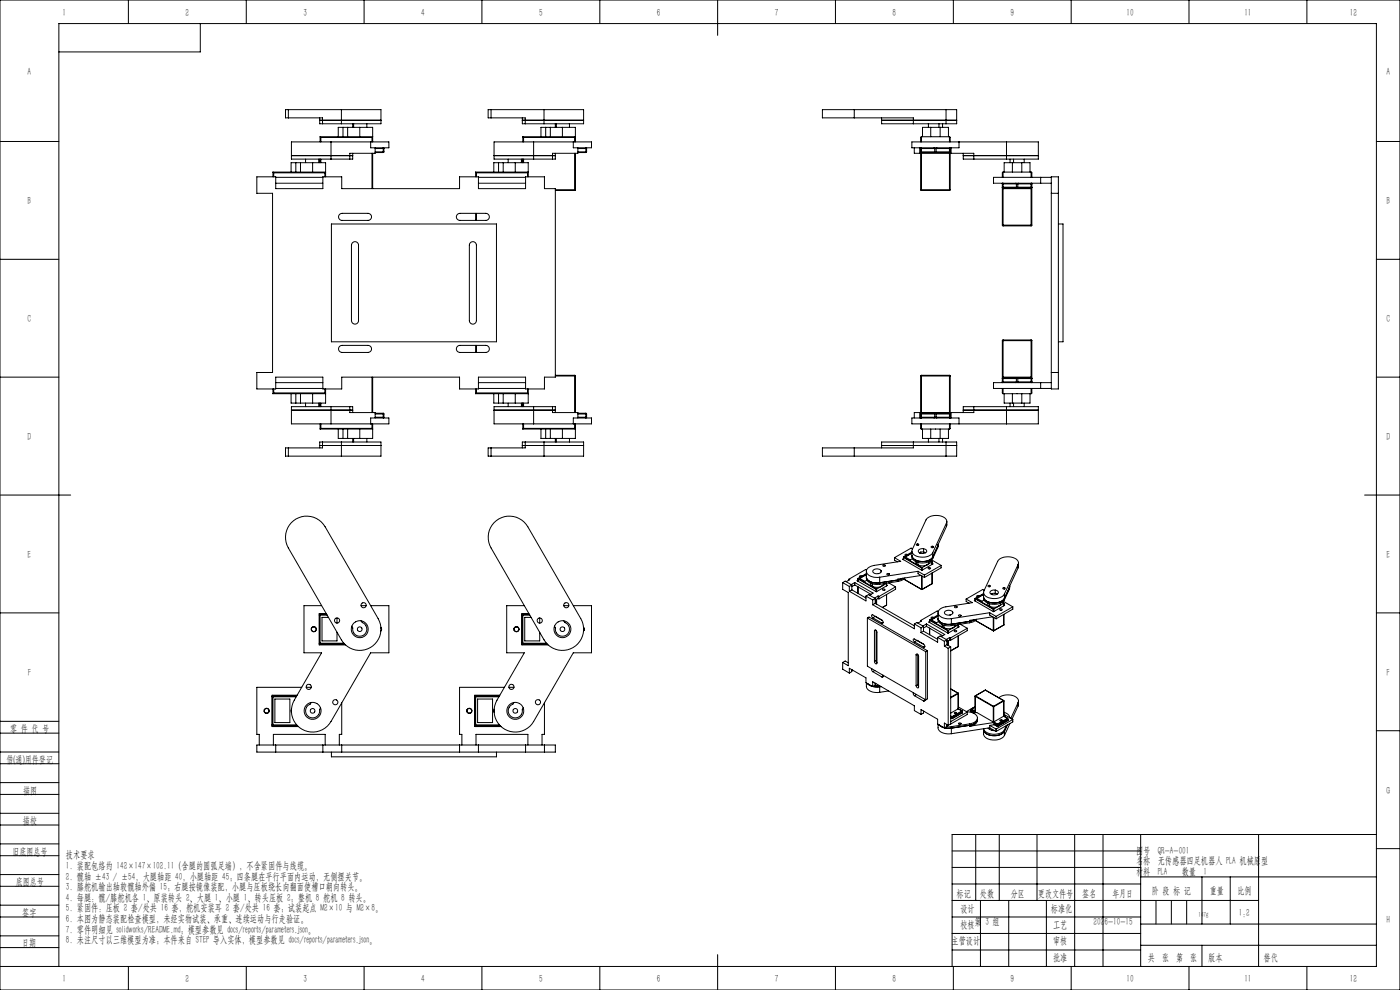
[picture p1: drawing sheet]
<svg xmlns="http://www.w3.org/2000/svg" width="594mm" height="420mm" viewBox="0 0 594 420" stroke-linecap="round" stroke-linejoin="round" font-family="sans-serif">
<g fill="none" stroke="#000" stroke-width=".42">
<path d="M0 0h594v420h-594zM54.5 0v10M85 10v12h-60M104.5 0v10M154.5 0v10M204.5 0v10M254.5 0v10M304.5 0v15M354.5 0v10M404.5 0v10M454.5 0v10M504.5 0v10"/>
<path d="M554.5 0v10M122.3 46.5h-1.2v3.5h1.2M122.3 50h14.5v2.5M122.3 46.5h22.6M122.3 46.5v3.5M135.6 51h26M135.6 50v2.5h1.2M135.8 58l.3 .3M135.8 58h22.3l-.3 .3M135.8 58v2.2M136.1 58.3h21.7M136.1 58.3v1.9"/>
<path d="M136.8 52.5h8.1M144.9 46.5h16.7v6h-16.7M144.9 46.5v6M145.5 54h-2v4M145.5 54h2M145.5 54v4M147.5 54h5.1M147.5 54v4M149.6 52.5v1.5M150 52.5v1.5M152.6 54h5.5v6.2M152.6 54v4"/>
<path d="M155.6 52.5v1.5M157.8 58.3v1.9M208.4 46.5h-1.3v3.5h1.3M208.4 50h14.4v2.5M208.4 46.5v3.5M208.4 46.5h22.4M221.6 51h26M221.6 50v2.5h1.2M221.8 58h22.3l-.3 .3M221.8 58l.3 .3M221.8 58v2.2M222.1 58.3h21.7"/>
<path d="M222.1 58.3v1.9M222.8 52.5h8M230.8 46.5h16.8v6h-16.8M230.8 46.5v6M231.5 54h-2v4M231.5 54v4M231.5 54h2M233.5 54h5.1M233.5 54v4M235.6 52.5v1.5M236 52.5v1.5M238.6 54h5.5v6.2"/>
<path d="M238.6 54v4M241.6 52.5v1.5M243.8 58.3v1.9M362.4 46.5h-13.5v3.5h13.5M362.4 50h25.1v2.5M362.4 46.5h39M362.4 46.5v3.5M374.1 50v2.5h13.4M374.1 51h31.8M387.5 52.5h13.9M390.9 58l-.3 .3v1.9M390.9 58h11.9"/>
<path d="M390.9 58v2.2M393.9 52.5v1.5M394.9 54h4M394.9 54h-3.5v4M394.9 54v4M398.4 52.5v1.5M398.9 54h3.5v4M398.9 54v4M399.9 52.5v1.5M401.4 46.5h4.5v6h-4.5M401.4 46.5v6M402.8 58l.4 .3v1.9"/>
<path d="M402.8 58v2.2M0 60h25M109 75h8v5h20v-5h8v5h50v-5h8v5h20v-5h8v5h4.6v80h-4.6v5h-8v-5h-20v5h-8v-5h-50v5h-8v-5h-20v5h-8v-7h6.6v-76h-6.6zM115.8 73l.3 .3M115.8 73h22.3l-.3 .3M115.8 73v2M116.1 73.3h21.7M116.1 73.3v1.7M117 77.7h20M117 75.2h20M123.6 66h26M125.5 69h-2v4"/>
<path d="M125.5 69h2M125.5 69v4M127.5 69h5.1M127.5 69v4M129.6 67.5v1.5M132.6 69h5.5v6M132.6 69v4M135.2 67.5v1.5M135.6 67.5v1.5M135.8 67.5v1.5M136.1 67.5v1.5M137.8 73.3v1.7"/>
<path d="M140.4 60.2h-16.8v7.3h16.8M140.4 67.5h8M140.4 60.2h24.6v2.5h-7.7v-2.5M140.4 60.2v7.3M149.6 65v2.5h-1.2M157.8 65v15M158.1 65v15M159.2 64.7h3.4M159.2 62.7v2.3h-10.8v2.5M159.2 63h3.4M159.2 64.4h3.4M162.6 63v-.3l.3 .3"/>
<path d="M162.6 64.4v.3M162.6 63h.3M162.6 64.4h.3M162.6 63v1.4M162.9 64.4l-.3 .3M162.9 63v1.4M201.8 73h22.3l-.3 .3M201.8 73l.3 .3M201.8 73v2M202.1 73.3h21.7M202.1 73.3v1.7M203 77.7h20"/>
<path d="M203 75.2h20M209.6 66h26M211.5 69h-2v4M211.5 69v4M211.5 69h2M213.5 69h5.1M213.5 69v4M215.6 67.5v1.5M218.6 69h5.5v6M218.6 69v4M221.2 67.5v1.5M221.6 67.5v1.5"/>
<path d="M221.8 67.5v1.5M222.1 67.5v1.5M223.8 73.3v1.7M226.4 60.2h-16.8v7.3h16.8M226.4 60.2v7.3M226.4 67.5h8M226.4 60.2h24.6v2.5h-7.8v-2.5M235.6 65v2.5h-1.2M243.8 65v15.5M244.1 65v15.5M245.2 64.7h3.4M245.2 62.7v2.3h-10.8v2.5"/>
<path d="M245.2 63h3.4M245.2 64.4h3.4M248.6 63v-.3l.3 .3M248.6 64.4v.3M248.6 63h.3M248.6 64.4h.3M248.6 63v1.4M248.9 64.4l-.3 .3M248.9 63v1.4M387.9 62.7v2.3h2.3v-2.3M390.6 64.4l.3 .3M390.6 64.4h.3"/>
<path d="M390.6 63l.3-.3v.3M390.6 63h.3M390.6 64.4l.3 .6M390.6 63l.1-.3-.1 17.8M390.9 64.4v.3M390.9 64.7v.3M390.9 64.7h5.7M390.9 65h11.9M390.9 63h5.7M390.9 64.4h5.7M390.9 63v1.4M390.9 65v15.5"/>
<path d="M396.3 62.7l.3 .3M396.6 64.4v.3M396.6 64.7h.6M396.6 63h.6M396.6 63v1.4M397.2 64.4v.3M397.2 64.7h5.6M397.2 63h5.6M397.2 64.4h5.6M397.2 63v1.4M397.5 62.7l-.3 .3M402.8 64.4v.3"/>
<path d="M402.8 63v-.3l.4 .3M402.8 63h.4M402.8 64.4h.4M402.8 64.7v.3M402.8 63v1.4M402.8 65v15.5M403.1 62.7l.1 .3M403.2 64.4l-.4 .3M403.2 64.4l-.4 .6M403.2 62.7v17.8M403.5 62.7v2.3h9.7v2.5M406.9 60.2v2.5h-20v-2.5h40.1"/>
<path d="M408.7 65v2.5h4.5M408.7 66h4.5zM413.2 66h27.3M413.2 67.5h13.8M425.3 79.4l.3 .3M425.3 79.4h.3M425.3 78l.2-.3 .1 .3M425.3 78h.3M425.3 79.4l.3 .6M425.3 77.7v17.8M425.3 77.7v.3M425.6 79.4v.3"/>
<path d="M425.6 79.7v.3M425.6 73l-.3 .3v1.9M425.6 73h11.9M425.6 73v2.2M425.6 78v1.4M425.6 79.4h5.6M425.6 78h5.6M425.6 79.7h5.6M427 60.2h13.5v7.3h-13.5M427 60.2v7.3M428.6 67.5v1.5M429.5 69h4"/>
<path d="M429.5 69h-3.5v4M429.5 69v4M430 67.5v1.5M430.9 77.7l.3 .3M431.2 79.4v.3M431.2 79.7h.6M431.2 78h.6M431.2 78v1.4M431.8 79.4v.3M431.8 79.4h5.7M431.8 78h5.7M431.8 79.7h5.7"/>
<path d="M431.8 78v1.4M432.2 77.7l-.4 .3M433.5 69h3.5v4M433.5 69v4M434.6 67.5v1.5M437.5 79.4v.3M437.5 78v-.3l.3 .3M437.5 78h.3M437.5 79.4h.3M437.5 79.7v.3M437.5 73l.3 .3v1.9M437.5 73v2.2"/>
<path d="M437.5 78v1.4M437.8 79.4l-.3 .3M437.8 79.4l-.3 .6M437.8 78l-.1-.3 .1 17.8M441.5 75.2v2.5M446.1 75h3v90h-3zM446.1 75.2h-24.6v2.5h24.6M584 60h10M140.6 95h70v50h-70zM144.2 90.9l.9-.4h11a1.5 1.5 0 0 1 1.5 1.5 1.5 1.5 0 0 1-1.5 1.5h-11a1.49 1.49 0 0 1-1.4-1 1.49 1.49 0 0 1 .5-1.6zM194.2 90.9l.9-.4h11a1.5 1.5 0 0 1 1.5 1.5 1.5 1.5 0 0 1-1.5 1.5h-11a1.49 1.49 0 0 1-1.4-1 1.49 1.49 0 0 1 .5-1.6zM201.8 90.5v3"/>
<path d="M202.1 90.5v3M235.6 80.8h8.2M235.6 80.5h8.2M243.8 80.5h.3M243.8 80.5v.3M244.1 80.5l-.3 .3M390.6 80.5h.3M390.6 80.5l.3 .3M390.9 80.5v.3M390.9 80.8h11.9M390.9 80.5h11.9M402.8 80.5h.4"/>
<path d="M402.8 80.5v.3M403.2 80.5l-.4 .3M425.3 95.5h.3M425.3 95.5l.3 .3M425.6 95.5v.3M425.6 80h11.9M425.6 80v15.5M425.6 95.5h11.9M425.6 95.8h11.9M437.5 95.5h.3M437.5 95.5v.3M437.5 80v15.5"/>
<path d="M437.8 95.5l-.3 .3M446.1 82h3M449.1 95h1.9v50h-1.9M0 110h25M149.5 103.1a1.49 1.49 0 0 1 1.6-.5 1.49 1.49 0 0 1 1 1.4v32a1.5 1.5 0 0 1-1.5 1.5 1.5 1.5 0 0 1-1.5-1.5v-32zM199.5 103.1a1.49 1.49 0 0 1 1.7-.5 1.49 1.49 0 0 1 .9 1.4v32a1.5 1.5 0 0 1-1.5 1.5 1.5 1.5 0 0 1-1.5-1.5v-32zM584 110h10M144.2 146.9l.9-.4h11a1.5 1.5 0 0 1 1.5 1.5 1.5 1.5 0 0 1-1.5 1.5h-11a1.49 1.49 0 0 1-1.4-1 1.49 1.49 0 0 1 .5-1.6zM194.2 146.9l.9-.4h11a1.5 1.5 0 0 1 1.5 1.5 1.5 1.5 0 0 1-1.5 1.5h-11a1.49 1.49 0 0 1-1.4-1 1.49 1.49 0 0 1 .5-1.6zM201.8 146.5v3M202.1 146.5v3M235.6 159.2h8.2"/>
<path d="M235.6 159.5h8.2M243.8 159.5h.3M243.8 159.2l.3 .3M243.8 159.2v.3M243.8 159.5v15.5M244.1 159.5v15.5M390.6 159.5h.3M390.6 159.5l.1 17.8-.1-.3M390.9 159.2l-.3 .3M390.9 159.2v.3M390.9 159.2h11.9M390.9 159.5h11.9"/>
<path d="M390.9 159.5v15.5M402.8 159.5h.4M402.8 159.2v.3M402.8 159.2l.4 .3M402.8 159.5v15.5M403.2 159.5v17.8M425.3 144.5h.3M425.3 144.5v17.8M425.6 144.2l-.3 .3M425.6 144.2v.3M425.6 144.5v15.5M425.6 144.5h11.9"/>
<path d="M425.6 144.2h11.9M437.5 144.5h.3M437.5 144.2v.3M437.5 144.2l.3 .3M437.5 144.5v15.5M437.8 144.5l-.1 17.8 .1-.3M446.1 158h3M0 160h25M115.8 165v2M116.1 166.7l-.3 .3M116.1 166.7h21.7M116.1 165v1.7"/>
<path d="M117 162.3h20M117 164.8h20M123.5 167v4h2M123.6 174h26M125.5 171h2M125.5 167v4M127.5 171h5.1M127.5 167v4M129.6 171v1.5M132.6 167v4M135.2 171v1.5M135.6 171v1.5"/>
<path d="M135.8 171v1.5M135.8 179.8v2.2M136.1 171v1.5M136.1 179.8v1.9M137.8 166.7l.3 .3h-22.3M137.8 165v1.7M138.1 165v6h-5.5M140.4 172.5h-16.8v7.3h16.8M140.4 172.5h8M140.4 179.8h24.6v-2.5h-7.7v2.5M140.4 172.5v7.3M148.4 172.5h1.2v2.5"/>
<path d="M148.4 172.5v2.5h10.8v2.3M157.8 160v15M157.8 179.8v1.9M158.1 179.8v6.2h-5.5M158.1 160v15M159.2 175.3h3.4M159.2 177h3.4M159.2 175.6h3.4M162.6 177v.3l.3-.3M162.6 175.3v.3M162.6 175.3l.3 .3M162.6 175.6h.3"/>
<path d="M162.6 177h.3M162.6 175.6v1.4M162.9 175.6v1.4M201.8 165v2M202.1 166.7l-.3 .3M202.1 166.7h21.7M202.1 165v1.7M203 162.3h20M203 164.8h20M209.5 167v4h2M209.6 174h26M211.5 167v4"/>
<path d="M211.5 171h2M213.5 171h5.1M213.5 167v4M215.6 171v1.5M218.6 167v4M221.2 171v1.5M221.6 171v1.5M221.8 171v1.5M221.8 179.8v2.2M222.1 171v1.5M222.1 179.8v1.9M223.8 166.7l.3 .3h-22.3"/>
<path d="M223.8 165v1.7M224.1 165v6h-5.5M226.4 172.5h-16.8v7.3h16.8M226.4 172.5v7.3M226.4 179.8h24.6v-2.5h-7.8v2.5M226.4 172.5h8M234.4 172.5h1.2v2.5M234.4 172.5v2.5h10.8v2.3M243.8 179.8v1.9M244.1 179.8v6.2h-5.5M245.2 175.3h3.4M245.2 177h3.4"/>
<path d="M245.2 175.6h3.4M248.6 177v.3l.3-.3M248.6 175.3v.3M248.6 175.6h.3M248.6 177h.3M248.6 175.3l.3 .3M248.6 175.6v1.4M248.9 175.6v1.4M387.9 177.3v-2.3h2.3v2.3M390.6 177l.3 .3v-.3M390.6 175.6h.3M390.6 177h.3"/>
<path d="M390.6 179.8v1.9l.3 .3M390.9 175.3v.3M390.9 175.3l-.3 .3M390.9 175v.3M390.9 175l-.3 .6M390.9 175.3h5.7M390.9 175h11.9M390.9 177h5.7M390.9 175.6h5.7M390.9 175.6v1.4M390.9 179.8v2.2M396.6 177l-.3 .3"/>
<path d="M396.6 175.3v.3M396.6 175.3h.6M396.6 177h.6M396.6 175.6v1.4M397.2 177l.3 .3M397.2 175.3v.3M397.2 175.3h5.6M397.2 177h5.6M397.2 175.6h5.6M397.2 175.6v1.4M402.8 177v.3l.4-.3M402.8 175.3v.3"/>
<path d="M402.8 175.6h.4M402.8 177h.4M402.8 175.3l.4 .3M402.8 175v.3M402.8 175l.4 .6M402.8 175.6v1.4M402.8 179.8v2.2M403.2 179.8v1.9l-.4 .3M403.2 177l-.1 .3M406.9 179.8v-2.5h-20v2.5h40.1M408.7 174h4.5zM413.2 174h27.3"/>
<path d="M413.2 172.5h-4.5v2.5M413.2 172.5h13.8M413.2 172.5v2.5h-9.7v2.3M425.3 162h.3M425.3 160.6h.3M425.3 162l.3 .3v-.3M425.3 164.8v1.9l.3 .3M425.3 162v.3M425.6 160.3v.3M425.6 160.3l-.3 .3M425.6 160v.3M425.6 160l-.3 .6"/>
<path d="M425.6 167h11.9M425.6 160h11.9M425.6 160.6v1.4M425.6 164.8v2.2M425.6 160.6h5.6M425.6 160.3h5.6M425.6 162h5.6M426 167v4h3.5M427 172.5h13.5v7.3h-13.5M427 172.5v7.3M428.6 171v1.5M429.5 171h4"/>
<path d="M429.5 167v4M430 171v1.5M431.2 160.3v.3M431.2 162l-.3 .3M431.2 160.3h.6M431.2 162h.6M431.2 160.6v1.4M431.8 162l.4 .3M431.8 160.3v.3M431.8 160.6v1.4M431.8 160.6h5.7M431.8 160.3h5.7"/>
<path d="M431.8 162h5.7M433.5 167v4M434.6 171v1.5M437 167v4h-3.5M437.5 162v.3l.3-.3M437.5 160.3v.3M437.5 160.3l.3 .3M437.5 160.6h.3M437.5 162h.3M437.5 160v.3M437.5 160l.3 .6M437.5 160.6v1.4"/>
<path d="M437.5 164.8v2.2M437.8 164.8v1.9l-.3 .3M441.5 162.3v2.5M446.1 162.3h-24.6v2.5h24.6M584 160h10M122.3 190h-1.2v3.5h1.2M122.3 193.5h22.6M122.3 190v3.5M135.6 189h26M136.1 181.7l-.3 .3M136.1 181.7h21.7M136.8 187.5h-1.2v2.5"/>
<path d="M136.8 187.5h8.1M136.8 187.5v2.5h-14.5M143.5 182v4h2M144.9 187.5h16.7v6h-16.7M144.9 187.5v6M145.5 186h2M145.5 182v4M147.5 186h5.1M147.5 182v4M149.6 186v1.5M150 186v1.5M152.6 182v4"/>
<path d="M155.6 186v1.5M157.8 181.7l.3 .3h-22.3M208.4 190h-1.3v3.5h1.3M208.4 190v3.5M208.4 193.5h22.4M221.6 189h26M222.1 181.7l-.3 .3M222.1 181.7h21.7M222.8 187.5h-1.2v2.5M222.8 187.5v2.5h-14.4M222.8 187.5h8M229.5 182v4h2"/>
<path d="M230.8 187.5h16.8v6h-16.8M230.8 187.5v6M231.5 182v4M231.5 186h2M233.5 186h5.1M233.5 182v4M235.6 186v1.5M236 186v1.5M238.6 182v4M241.6 186v1.5M243.8 181.7l.3 .3h-22.3M362.4 190h-13.5v3.5h13.5"/>
<path d="M362.4 193.5h39M362.4 190v3.5M374.1 189h31.8M387.5 187.5h-13.4v2.5M387.5 187.5h13.9M387.5 187.5v2.5h-25.1M390.9 182h11.9M391.4 182v4h3.5M393.9 186v1.5M394.9 186h4M394.9 182v4M398.4 186v1.5"/>
<path d="M398.9 182v4M399.9 186v1.5M401.4 187.5h4.5v6h-4.5M401.4 187.5v6M402.4 182v4h-3.5M0 210h30M579 210h15M123.6 221.7a9 9 0 0 1 14.3 1.8l22.5 38.9a9 9 0 0 1-3.3 12.3 9 9 0 0 1-12.2-3.3l-22.6-38.9a9 9 0 0 1 1.3-10.8zM209.6 221.7a9 9 0 0 1 14.3 1.8l22.5 38.9a9 9 0 0 1-3.3 12.3 9 9 0 0 1-12.3-3.3l-22.4-38.9a9 9 0 0 1 1.2-10.8zM375.6 239.9v.1M379.5 236.6l2.7 1.5-11.3 1.8a2.73 2.73 0 0 0-3 3.4 5.8 5.8 0 0 0 5.3 1.6M379.5 236.6v1l1.3 .8"/>
<path d="M383.3 236.4l.1 1.1M383.3 237l-.3 .2 8.1 4.8 4.8-2.8-.4-.2M383.4 236.3l7.6 4.7M383.4 236.3l7.8 4.5M385 235.3a.5 .5 0 0 0-.6-.2 .5 .5 0 0 0-.3 .5l.3 .1M386.9 233.8v2.4a4.4 4.4 0 0 0 5.4 2.6l2.2-.7 1.2-1.2M386.9 234.5l-2.9 1.7 2.2 1.3 .9-.5M386.9 234.2l-3.5 2.1M386.9 234.7l-2.8 1.6M387.2 232.9l-.6-.4-7.1 4.1M388.7 238.3l.1 .7 .7 .6M388.9 230.9a.49 .49 0 0 1 .6-.2 .49 .49 0 0 1 .2 .6 .49 .49 0 0 1-.6 .2 .49 .49 0 0 1-.2-.6z"/>
<path d="M389.4 230.8v.6M389.5 239.6a4.3 4.3 0 0 0 3.8 0M389.5 238.6v1M389.7 233.4a2.11 2.11 0 0 1 3.5 .5 2.09 2.09 0 0 1-3.6-.2zM390.7 234.2l-.4 .4 .3-.3M391.9 234.2h-.9l-.8 .4M391.9 234.2l.8 .3M391.9 232.8v1.4M393.3 239.6l-2.1 1.2M394.2 238.3l-.3 .8-.6 .5M394.7 238l.8 .4M394.8 238l.7 .4"/>
<path d="M395.1 231.9a.49 .49 0 0 1 .7-.2 .49 .49 0 0 1 .2 .6 .49 .49 0 0 1-.6 .1 .49 .49 0 0 1-.3-.5zM395.3 237.5l4 2.4M395.5 238.4h.1M395.5 238.4l-2.2 1.2M395.5 238.4v1M395.7 231.8v.6M395.7 234.5v2.4M397.8 232.5l.2-1.3-2.3 5.1a5.9 5.9 0 0 1-8.6 .1l-.2-.8M397.8 232.5l-2.1 4.4M399.3 239.9l-7.1 4.1M399.3 239.9v1l-7.1 4.1M401.6 221.9a2.63 2.63 0 0 0-2.8-3.1 5.7 5.7 0 0 0-5.9 1.8l-5.8 12.5a2.63 2.63 0 0 0 2.8 3.1 5.7 5.7 0 0 0 5.8-1.7"/>
<path d="M401.6 223.4l-3.8 8v1.1M401.6 221.9l-5.9 12.6M401.6 221.9v1.5M401.7 221.2l-.1 2.2M432 239.5a2.63 2.63 0 0 0-2.8-3.1 5.5 5.5 0 0 0-5.9 1.7l-5.8 12.6a2.59 2.59 0 0 0 2.8 3.1 5.5 5.5 0 0 0 5.9-1.8M432 239.5l-5.8 12.5M432 239.5v1.4M432.1 238.8l-.1 2.1M136.5 256.9h-7.5v20h7.5l-11.7 20.2a9 9 0 0 0 3.3 12.3 9 9 0 0 0 12.3-3.3l16.9-29.2h7.7v-20h-7.7M153.2 256.9h2.2M222.5 256.9h-7.5v20h7.5l-11.6 20.2a9 9 0 0 0 3.2 12.3 9 9 0 0 0 12.3-3.3l16.8-29.2h7.8v-20h-7.8M239.2 256.9h2.1"/>
<path d="M357.5 247.2v2.8l2.4 1.4v31l-2.4-1.4M357.5 247.2l2.9 1.6M357.5 247.2l1.1-.7 2.8 1.7M360.2 245.7l.3 .2-1.5 .9M360.2 245.7v.4M360.4 248.8v2M360.4 250.8l7 4.1v-2M361.4 250.2l6 3.5M361.4 250.2l-1 .6M361.4 248.2l-1 .6M361.4 248.2v2M362.7 248.2l6.9 3.9"/>
<path d="M362.7 247.1l7.8 4.5-1.6 .9M362.7 247.1l-1.6 .9M362.7 247.1v1.1M362.7 248.2l-1.3 .7M364 245.5v1.1M364 248.9v2.8M364 246.2l-.4 .2 8.2 4.7 4.7-2.8-.3-.1M364 245.4l7.7 4.7M364 245.4l7.9 4.5M365.7 244.4h-1l.3 .4M367.4 252.9l2.9 1.6M367.4 252.9l1.1-.6 2.8 1.6"/>
<path d="M367.6 244.7a4.5 4.5 0 0 0 5.6 2.5l8.5-1.3 1.4-.6M367.6 242.4v3a4.5 4.5 0 0 0 5.6 2.5M367.6 243.7l-2.9 1.6 2.2 1.3 .9-.4M367.6 243.3l-3.6 2.1M367.6 243.8l-2.8 1.6M367.7 241.9l-.5-.3-7 4.1M369.3 247.4l.2 .7 .6 .6M370.1 248.7a4.3 4.3 0 0 0 3.9 0M370.1 247.7v1M370.3 256.6l17.6 10.2v-2.1M370.3 254.5v2.1M370.6 241.8a2.18 2.18 0 0 1 3.3 .6 2.09 2.09 0 0 1-3.6-.1z"/>
<path d="M371.3 256l-1 .6M371.3 256l16.6 9.5M371.3 253.9l-1 .6M371.3 253.9v2.1M371.7 250.1v.9M371.7 254.4v1.8M371.9 249.9l-.2 .2M371.9 249.9v1.1M371.9 254.3v2M372.6 252.9l.3 .2M372.6 252.9l-1.5 .8M372.6 252.9v1"/>
<path d="M372.6 253.9l-1.3 .7M372.6 253.9l.3 .2M372.7 243.3h.1M372.7 243.3v.1M372.9 253.1v1M373.2 244.9v3M373.8 242.1v.6M374 248.7l-2.1 1.2M374.5 250.1a.47 .47 0 0 1 .6-.3 .47 .47 0 0 1 .3 .6h-.8zM374.8 247.6l-.8 1.1M376 247.5h.1M376.1 247.4l.1 .1"/>
<path d="M376.1 256.8l-1.7 .9M376.1 256.7v.1M376.1 247.5l-2.1 1.2M376.1 256.7l-1.7 1M376.2 247.5h-.1M376.2 247.5l-.1 1.1M376.2 252.2l-.1 4.5M376.3 243.4a.46 .46 0 0 1 .6-.2 .46 .46 0 0 1 .2 .7l-.8-.1zM377 247.3l3 1.7M377.3 243.5v.2M380 249l-7.1 4.1M380 249v1l-7.1 4.1"/>
<path d="M381 246.7l-7.8 1.2M383.5 245.7l7.6 4.4M383.9 245.2l-1.4 1.1-1.5 .4M389.5 242.4l2.7 1.6M389.5 242.4l-16.3 2.5M389.5 242.4v1l2.7 1.6M390.8 244.1l-9.8 1.6v1M391 250h.2M391 250l.1 .1M391 241v.9M391 244.3v5.7M391.1 250.1h.1"/>
<path d="M391.2 240.8l-.2 .2M391.2 250v.1M391.2 240.8v1.1M391.2 244.4v5.6M392.2 244v1M393.9 240.8l.9 .2a.47 .47 0 0 1-.5 .4 .47 .47 0 0 1-.4-.6zM395.4 247.7l-4.2 2.4M395.5 247.6l-.1 .1M395.5 247.6l-4.3 2.4M395.5 243.1v4.5M395.5 247.5l-.1 .2M395.5 247.5v.1"/>
<path d="M395.5 243.1v4.4M398 259.9v3a4.5 4.5 0 0 0 5.6 2.5M398.1 259.4l-.4-.2-7.1 4.1M401 259.3a2.25 2.25 0 0 1 3.3 .6 2.07 2.07 0 0 1-3.6 0zM404.2 259.7v.5M406 257.4v.2M409.9 254.2l2.7 1.5-11.3 1.7a2.72 2.72 0 0 0-3 3.4 5.7 5.7 0 0 0 5.3 1.6M409.9 254.2v1l1.3 .7M413.7 253.9v1.1M413.7 254.6l-.3 .2 8.1 4.7 4.8-2.7-.4-.2M413.8 253.8l7.6 4.7M413.8 253.8l7.8 4.6"/>
<path d="M415.4 252.9a.49 .49 0 0 0-.6-.3 .49 .49 0 0 0-.3 .6l.3 .1M417.3 251.3v2.5a4.4 4.4 0 0 0 5.4 2.5l2.2-.6 1.3-1.2M417.3 252.1l-2.9 1.7 2.2 1.3 .9-.5M417.3 251.8l-3.5 2M417.3 252.2l-2.8 1.6M417.6 250.4l-.6-.3-7.1 4.1M419.1 255.9l.1 .7 .7 .6M419.2 248.5a.53 .53 0 0 1 .6-.2 .53 .53 0 0 1 .4 .5l-.8 .1zM419.8 248.3v.6M419.9 257.2a4.3 4.3 0 0 0 3.9 0M419.9 256.1v1.1M419.9 259.9l2.7 1.6"/>
<path d="M419.9 259.9l-16.3 2.5M419.9 259.9v1l2.7 1.6M420.4 250.7a2.09 2.09 0 0 1 3.2 .8 2.05 2.05 0 0 1-3.6-.3zM421 251.8l-.2 .3M421.1 251.8l-.4 .4M421.4 258.5v1M421.6 258.4l-.2 .1M421.6 258.4v1.1M422.3 251.7l-1.1 .1-.6 .3M422.3 251.7l.9 .3M422.3 250.3v1.4M423.8 257.2l-2.2 1.2"/>
<path d="M424.2 258.5a.48 .48 0 0 1 .6-.2 .48 .48 0 0 1 .3 .6h-.8zM424.6 255.9l-.2 .8-.6 .5M425.1 255.5l.8 .5M425.2 255.5l.7 .4M425.6 249.4a.47 .47 0 0 1 .6-.2 .47 .47 0 0 1 .2 .6 .47 .47 0 0 1-.6 .2 .47 .47 0 0 1-.2-.6zM425.7 255.1l4 2.3M425.9 256l-2.1 1.2M425.9 255.9v.1M425.9 255.9v1.1M426.1 249.3v.6M426.2 252v2.5M428.2 250l-2 4.5"/>
<path d="M428.4 248.7l-2.2 5.2a5.9 5.9 0 0 1-8.7 0l-.2-.7M428.4 248.7l-.2 1.3M429.7 257.4l-7.1 4.1M429.7 257.4v1l-7.1 4.1M432 240.9l-3.8 8.1v1M0 260h25M132.1 266.6h.1M132.1 267.2h.1M132.1 266.5l.1 .1M132.2 267.2l-.1 .1M132.2 267.2l.9 .7M133.1 265.9l-.9 .7"/>
<path d="M133.1 265.9a.99 .99 0 0 1 1 1 .99 .99 0 0 1-1 1M133.1 265.8v.1M133.1 267.9v.1M135.4 260.7h3.2M135.4 273.2h10.8M135.4 261h.1M135.4 272.9h.1M135.5 261l.6-.3-.3 .3M135.5 272.9l.6 .3-.3-.3M135.5 272.9h.3M135.5 261h.3M135.5 261v11.9"/>
<path d="M135.8 261v11.9M135.8 261h3M135.8 272.9h10.1M138.4 260.3h-3v13.3h11.2M139.3 261.9h-2.7v10h6.4v-3.7M143 262.2v2.2M153.2 263.4l.5 .7a3 3 0 0 1 1.8 3.7 3 3 0 0 1-3.5 2.1 3 3 0 0 1-2.3-3.5l-.4-.8M161.6 266.3l.3 .3M161.6 266.2l.3 .8-.3 .7M161.9 267.2l-.3 .4M218.1 266.6h.1M218.1 267.2h.1"/>
<path d="M218.1 266.5l.1 .1M218.2 267.2l-.1 .1M218.2 267.2l.9 .7M219.1 265.9l-.9 .7M219.1 265.9a.99 .99 0 0 1 1 1 .99 .99 0 0 1-1 1M219.1 265.8v.1M219.1 267.9v.1M221.4 260.7h3.2M221.4 273.2h10.8M221.4 261h.1M221.4 272.9h.1M221.5 261l.6-.3-.3 .3"/>
<path d="M221.5 272.9l.6 .3-.3-.3M221.5 272.9h.3M221.5 261h.3M221.5 261v11.9M221.8 261v11.9M221.8 261h3M221.8 272.9h10.1M224.4 260.3h-3v13.3h11.2M225.4 261.9h-2.8v10h6.4v-3.7M229 262.2v2.2M239.2 263.4l.5 .7a3 3 0 0 1 1.8 3.7 3 3 0 0 1-3.6 2.1 3 3 0 0 1-2.2-3.5l-.4-.8M247.6 266.3l.3 .3"/>
<path d="M247.6 266.2l.3 .8-.3 .7M247.9 267.2l-.3 .4M368 262.2l24.8 14.3M368 262.2v20.4l24.8 14.3M368 262.2l.7-.4 24.8 14.3M370.3 262.1l-.5-.7 .3-.6 4.1 2.3M370.3 262.1l3.9 2.3M371 267.6l.5-.3 .6 .9-.2 13.4-.5-.2-.4-.7M371 267.6v13.1M371.4 261.5h.1M371.4 261.5l-1.1 .6M371.4 261.5l2.8 1.6"/>
<path d="M371.5 267.3l-.5 .3M371.7 267.4v12.9M374.2 263.1l.5 .9-.1 .4h-.4M374.7 264l-.5 .4M387.9 264.7l2.9 1.7M387.9 264.7l1.1-.6 2.8 1.6M388 272.3l-.5-.6 .1-.6 4.3 2.2 .5 .9-.5 .3M388 272.3l3.9 2.2M388.7 277.8l.5-.3 .5 .9-.1 13.4-.6-.2-.3-.7M388.7 277.8v13.1M389 271.7h.1M389 271.7l-1 .6"/>
<path d="M389.2 277.5l-.5 .3M389.4 277.7v12.8M390.6 263.3l.3 .2-1.5 .9M390.6 263.3v.4M390.8 268.4l7 4.1v-2.1M390.8 266.4v2M391.8 265.7v2.1M391.8 267.8l-1 .6M391.8 267.8l6 3.4M391.8 265.7l-1 .7M392.4 274.2l-.5 .3M392.8 276.5v20.4"/>
<path d="M393.1 264.7l7.8 4.5-1.6 .9M393.1 264.7l-1.6 .9M393.1 264.7v1M393.1 265.7l6.9 4M393.1 265.7l-1.3 .7M393.5 276.1l-.7 .4M393.5 276.1v20.4l-.7 .4M394.4 263v1.1M394.4 266.5v2.8M394.4 263.7l-.3 .2 8.1 4.7 4.7-2.7-.3-.2M394.4 262.9v.3M394.4 263.2l7.7 4.4"/>
<path d="M394.4 262.9l7.9 4.6M394.4 263.2v.9M396.1 262a.48 .48 0 0 0-.6-.3 .48 .48 0 0 0-.3 .6l.2 .1M397.8 270.4l2.9 1.7M397.8 270.4l1.1-.6 2.8 1.6M398 262.3a4.5 4.5 0 0 0 5.6 2.5l7.8-1.2M398 261.2l-2.9 1.7 2.2 1.3 .9-.5M398 260.9l-3.6 2M398 261.4l-2.8 1.6M399.7 265l.2 .7 .6 .6M400.5 266.3a4.3 4.3 0 0 0 3.9 0M400.5 265.3v1"/>
<path d="M400.7 272.1v2M400.7 274.1l1.6 .9M401.7 271.4v2.1M401.7 271.4l-1 .7M401.7 273.5l-1 .6M401.7 273.5l1.7 .9M402.1 267.6v1M402.1 271.9v1.8M402.3 275v32.7M402.3 267.5l-.2 .1M402.3 267.5v1.1M402.3 271.8v2"/>
<path d="M403 270.4l.3 .2M403 270.4l-1.5 .9M403 270.4v1M403 271.4l-1.3 .8M403 271.4l.3 .2M403.2 260.9h-.1M403.3 270.6v1M403.4 274.4l-1.1 .6M403.4 274.4v32.7l-1.1 .6M403.6 262.4v3M404.4 266.3l-2.1 1.2M404.9 267.6a.48 .48 0 0 1 .6-.2 .48 .48 0 0 1 .3 .6h-.6z"/>
<path d="M405.2 265.2l-.8 1.1M406.4 265l.1 .1M406.5 265h.1M406.5 274.3h.1M406.5 274.3l-3.1 1.8 3.1-1.8M406.5 265.1l-2.1 1.2M406.6 265.1h.1M406.6 265v1.1M406.6 269.8l-.1 4.5M407.5 264.8l2.9 1.7M407.7 261.1v.1M410.4 266.5l-7.1 4.1"/>
<path d="M410.4 266.5v1.1l-7.1 4M411.4 263.6l2.1-.7zM411.4 264.2l-7.8 1.2M413.8 263.3l7.7 4.3M414.3 262.7l-1.4 1.1-1.5 .4M421.2 261.7l-9.8 1.5v1M421.4 267.6h.2M421.4 267.6h.1M421.4 261.8v5.8M421.5 267.6h.1M421.6 267.6h.1M421.6 262v5.6"/>
<path d="M422.6 261.5v1M425.8 265.2h.1M425.9 265.1l-4.3 2.5M425.9 260.6v4.5M584 260h10M115.4 295.3h10.4M115.4 295.6h.1M115.5 295.6l.6-.3-.3 .3M115.5 295.6h.3M115.5 295.6v11.9M115.8 295.6v11.9M115.8 295.6h9.9"/>
<path d="M116.6 296.6h6.4v9.9h-6.4zM126.1 294.9h-10.7v13.3h11.2M128 291.6h-19v20h1v4.5M129.9 291.6h2.2M132.1 298l-.5 .7a3 3 0 0 0-1.8 3.7 3 3 0 0 0 3.5 2.1 3 3 0 0 0 2.3-3.4l.4-.8M145 298.2v13.4h-1v4.5M201.4 295.3h10.4M201.4 295.6h.1M201.5 295.6l.6-.3-.3 .3M201.5 295.6h.3M201.5 295.6v11.9M201.8 295.6v11.9"/>
<path d="M201.8 295.6h9.9M202 295.3v.1M202.6 296.6h6.4v9.9h-6.4zM212.1 294.9h-10.7v13.3h11.2M214 291.6h-19v20h1v4.5M215.9 291.6h2.2M218.1 298l-.5 .7a3 3 0 0 0-1.9 3.7 3 3 0 0 0 3.6 2.1 3 3 0 0 0 2.3-3.4l.4-.8M231 298.2v13.4h-1v4.5M357.5 281v2.9l2.9 1.7M357.5 281l1.1-.6 1.3 .8M360.4 285.6v-2.1l7 4.1v2l2.9 1.7M361.4 284.1v.8l-1 .7"/>
<path d="M361.7 284.3l-.3 .1M367.6 289.7a3.4 3.4 0 0 0 4 4.1l1.6-.1M368 290l2.1 1.2M369.9 283.7l-.1 .6 .5 .7M370.3 291.3v-2.1l17.6 10.2v2.1l2.9 1.6M370.3 291.2l3.5 .1M370.3 285l3.9 2.2M371.1 290.8h1.9M371.2 284.5l-.9 .5M371.3 289.8v.8l-1 .7M371.6 290l-.3 .1M371.7 280.3l.4 .7"/>
<path d="M371.7 280.3l-.7 .4M373.2 291v2.7M374.6 286.4l.1 .7-.5 .1M374.7 286.9l-.5 .3M377 293.1l-3.8 .6M387.6 293.9l-.1 .6 .5 .7M388 295.2l3.9 2.2M388.9 294.7l-.9 .5M389.4 290.5l.3 .7M389.4 290.5l-.7 .4M392.3 296.6l.1 .7-.5 .1M392.4 297.1l-.5 .3"/>
<path d="M403.4 292.3l3.1 1.8M406.4 294.1l.1 .2M406.4 294.1l-3 1.7M406.5 294.1h.1M406.5 294.1l.1 .1M406.5 294.3h.1M406.5 294.3l-3.1 1.8M406.6 294.2l-.1 6.5M406.6 299.9l3.8 2.2M413.7 295.3l.1 .1M413.7 295.3l.1 6.7M413.7 299.8l-3.7 2.1"/>
<path d="M413.8 295.4l7.6 4.4M413.8 295.2l-.1 .1M413.8 295.2h.1M413.9 295.2l-.1 .2M413.9 295.2l7.6 4.4M418.1 292.8h.1M418 292.8h.1M418 292.8l-4.2 2.4M418.1 292.8l7.7 4.4M418.1 292.8l-4.2 2.4M421.4 299.8h.2M421.4 299.8v6.5"/>
<path d="M421.5 299.6l.1 .2M421.5 299.6l-.1 .2M421.6 299.8v6.5M423.8 296a6.2 6.2 0 0 1 8.1 .6l.1 1.5M425.8 297.2l.1 .2M425.8 297.2h.1M425.8 297.2l-4.3 2.4M425.8 297.2l.1 .1M425.9 297.4l-4.3 2.4M425.9 297.3v.1M425.9 297.3v6.5M432 298.1v1.4"/>
<path d="M432 298.1l-3.1 6.6M432 299.5l-2.6 5.6M432.1 297.4l-.1 2.1M0 319h25M0 311h25M0 306h25M109 316.1h126.6v3h-126.6zM112.1 301.3h.1M112.1 301.9h.1M112.1 301.2l.1 .1M112.2 301.9l-.1 .1M112.2 301.9l.9 .7"/>
<path d="M113.1 300.6l-.9 .7M113.1 300.6a.99 .99 0 0 1 1 1 .99 .99 0 0 1-1 1M113.1 300.5v.1M113.1 302.6v.1M115.4 307.8h10.8M115.4 307.5h.1M115.5 307.5l.6 .3-.3-.3M115.5 307.5h.3M115.8 307.5h10.1M116 316.1v-4.5h22v4.5M117 316.1v3M123.6 300.8v1.5"/>
<path d="M137 316.1v3M140.6 319.1v2h70v-2M145 316.1v3M195 316.1v3M198.1 301.3h.1M198.1 301.9h.1M198.1 301.2l.1 .1M198.2 301.9l-.1 .1M198.2 301.9l.9 .7M199.1 300.6l-.9 .7M199.1 300.6a.99 .99 0 0 1 1 1 .99 .99 0 0 1-1 1M199.1 300.5v.1"/>
<path d="M199.1 302.6v.1M201.4 307.8h10.8M201.4 307.5h.1M201.5 307.5h.3M201.5 307.5l.6 .3M201.8 307.5l.3 .3M201.8 307.5h10.1M201.9 307.7l.2 .1M202 316.1v-4.5h22v4.5M203 316.1v3M209.7 300.8v1.5M223 316.1v3"/>
<path d="M231 316.1v3M390.8 303.1v-2.1l7 4.1v2.1l2.9 1.6M391.8 301.7v.8l-1 .6M392.1 301.8l-.3 .2M398 307.3a3.2 3.2 0 0 0 3.2 3.9l2.4 .1M398.4 307.5l2.1 1.2M401.7 307.4v.8l-1 .6M402 307.5l-.3 .2M402.3 307.7l-1.6-.9v2M403.3 307.1v.1M403.4 304.6l.4 .3M403.4 304l.4 .2"/>
<path d="M403.4 304.6l.4 .2M403.4 303.7l.5 .3M403.6 308.3h-2.1M403.6 308.3v3M403.8 304.2h.2M403.8 304.8h.2M403.8 304.8h.1M403.8 304.2v.6M403.8 304.9h.2M403.9 304l.1 .2M403.9 304l-.1 .2M404 304.8v.1"/>
<path d="M404 304.2v.6M405.7 302.3l.1 .3M405.7 302.3l-.8 .2 1 .4M405.7 302.3v.5M405.8 302.6l.3 .2M405.8 302.6v.2M405.9 302.9l.1 .2M405.9 302.9l-2 1.1M406 303.7l-2 1.2M406 303.1l-2 1.1M406 303.1v.6M406 303.7l-2 1.1"/>
<path d="M406 303.5l.1 .1M406.1 302.8l.1 .1M406.2 302.9l-.1 .7M406.5 300.7l-3.1 1.8M406.6 300.7h-.1M406.6 300.7l1.6 .9M407 307.3h.4M407.7 306.9v.2M408.1 301.6l.1 .2M408.1 301.6h.1M408.1 301.6l-2 1.2M408.2 301.6l.1 .1"/>
<path d="M408.2 302.4h.1M408.2 302.4l-2 1.2M408.2 301.8l-2 1.1M408.3 301.7l-.1 .1M408.3 301.7l-.1 .7M410.2 302a4.1 4.1 0 0 1 4.5 2.6l-.7 1.4-2.6 1.1M410.4 302.1v1l-7.1 4.1M410.4 302.1l-7 4.1M411.4 307.1v1M411.4 307.1l-7.8 1.2M412 301.5l.1 .1M412 300.9l.1 .1"/>
<path d="M412 300.9l.1 .7M412 301.4l-.3 .2 1.4 .9M412 301.5l-.3 .1M412.1 301.6h.1M412.1 301l1.7 1M412.1 301.6l1.4 .8M412.1 300.8l-.1 .1M412.1 300.8h.1M412.1 300.8l1.6-.9-1.5 .9M412.2 300.8l-.1 .2M412.2 300.8l1.5 .8M412.9 302.5l1.5-.2 7.4 4.2"/>
<path d="M413.7 301.6l.1 .4M413.7 301.6v.1M413.7 301.7l.1 .3M413.7 301.6h.1M414.7 305.2a3.3 3.3 0 0 1-3.3 2.5l-7.8 1.2-2.9-.1M414.7 304.6a3 3 0 0 1-3.3 3.5M419.2 308.9l.7 .5M419.9 309.4l2 .5M419.9 308.8v.6M419.9 307.7v1.1M419.9 308.8l-16.3 2.5M419.9 307.7l2.7 1.6"/>
<path d="M419.9 308.8l2.7 1.5M420.8 309.8l1.2 .2M421.6 306.3l-.1 .1M421.6 306.3l1.6 .9M421.8 307.2h.1M421.8 307.2l1.4 .8M421.8 307.1l1.3 .8M421.8 306.5l-10.4 1.6M421.8 306.5v1M421.8 307.5l-1.9 .2M421.8 306.6l1.3 .8M422.6 309.3v1"/>
<path d="M423.1 307.4h.2M423.1 307.9h.2M423.1 307.9l.1 .1M423.1 307.4v.5M423.2 308h.1M423.2 307.2l.1 .2M423.2 307.2l-.1 .2M423.3 307.9v.1M423.3 307.4v.5M425.1 305.4l.1 .3M425.1 305.4a.4 .4 0 0 0-.6-.1 .4 .4 0 0 0-.1 .5l.8 .2M425.1 305.4v.5"/>
<path d="M425.2 305.7l.2 .2M425.2 305.7v.3M425.2 306l.1 .2M425.2 306l-2 1.2M425.3 306.8l-2 1.2M425.3 306.7h.3M425.3 306.2l-2 1.2M425.3 306.2v.6M425.3 306.8l-2 1.1M425.4 305.9l.2 .2M425.6 306.1v.6M425.9 303.8h.1"/>
<path d="M425.9 303.8l-4.3 2.5M425.9 302.1l2 1.2 .5 1.2M425.9 302.7l.4 1M425.9 303.8l1.6 .9M425.9 303.5l.4 .2M426.2 309.6a5.9 5.9 0 0 1-8.7 .1l-.2-.5v2.2a4.4 4.4 0 0 0 5.4 2.5l2.2-.7 1.3-1.2M426.2 309.6v2.4M426.2 303.2l3.5 2M426.3 303.7v.3M427 307.9l-.8 1.7M427.4 307.6a5.2 5.2 0 0 1-2.5 3.8 6.2 6.2 0 0 1-7.4-1.1l-.2-.8M427.4 304.7l.1 .2"/>
<path d="M427.4 304.7l-2 1.2M427.5 304.7h.1M427.5 304.7l.1 .2M427.5 305.6l-2 1.1M427.5 305.5v.1M427.5 305.5l-1.9 1.2M427.5 304.9l-1.9 1.2M427.6 305.5l-.1 .1M427.6 304.9h-.1M427.6 305.5h.1M427.6 304.9l-.1 .6M427.6 305.4l.3 .2-4.7 2.7-1.4-.8"/>
<path d="M428.4 304.5h.1M428.5 306.9l-2.3 5.1M429.7 305.2v1.1l-7.1 4M429.7 305.2l-7.1 4.1M584 310h10M0 324h25M0 337h25M0 332h25M0 350h25M0 345h25M0 358h25M414 354v28"/>
<path d="M424 354v28M440 354v28M456 354v56M468 354v56M484 354v56M534 354v56M584 354h-180v56M0 363h25M0 376h25M0 371h25M404 361h80M404 368h80"/>
<path d="M404 375h80M484 372h100M510 372v20M522 372v20M584 360h10M0 389h25M0 384h25M0 397h25M404 389h80M404 382h130M404 396h80M416 382v28"/>
<path d="M428 382v28M444 382v28M484 392h100M490.5 382v10M497 382v10M503.5 382v10M0 402h25M0 410h584v-400h-559v400M54.5 410v10M104.5 410v10M154.5 410v10M204.5 410v10"/>
<path d="M254.5 410v10M304.5 405v15M354.5 410v10M404 403h80M404.5 410v10M454.5 410v10M484 401h100M504.5 410v10M510 401v9M554.5 410v10"/>
<circle cx="375.2" cy="239.9" r=".47"/>
<circle cx="154.3" cy="256.8" r="1.1"/>
<circle cx="240.3" cy="256.8" r="1.1"/>
<circle cx="405.6" cy="257.5" r=".47"/>
<circle cx="133.1" cy="266.9" r="1.1"/>
<circle cx="143" cy="263.3" r="1.1"/>
<circle cx="152.6" cy="266.9" r="3.6"/>
<circle cx="152.6" cy="266.9" r=".99"/>
<circle cx="219.1" cy="266.9" r="1.1"/>
<circle cx="229" cy="263.3" r="1.11"/>
<circle cx="238.6" cy="266.9" r="3.6"/>
<circle cx="238.6" cy="266.9" r=".99"/>
<circle cx="407.3" cy="261.1" r=".47"/>
<circle cx="131" cy="291.4" r="1.1"/>
<circle cx="142.3" cy="297.9" r="1.1"/>
<circle cx="217" cy="291.4" r="1.1"/>
<circle cx="228.2" cy="297.9" r="1.1"/>
<circle cx="113.1" cy="301.6" r="1.1"/>
<circle cx="132.6" cy="301.6" r="1"/>
<circle cx="132.6" cy="301.6" r="3.6"/>
<circle cx="199.1" cy="301.6" r="1.1"/>
<circle cx="218.6" cy="301.6" r="1"/>
<circle cx="218.6" cy="301.6" r="3.6"/>
<circle cx="407.3" cy="307" r=".47"/>
</g>
<g font-size="4.4">
<text x="26.5" y="6.6">1</text>
<text x="78.7" y="6.6">2</text>
<text x="128.7" y="6.6">3</text>
<text x="178.7" y="6.6">4</text>
<text x="228.7" y="6.6">5</text>
<text x="278.7" y="6.6">6</text>
<text x="328.7" y="6.6">7</text>
<text x="378.7" y="6.6">8</text>
<text x="428.7" y="6.6">9</text>
<text x="478" y="6.6">10</text>
<text x="528" y="6.6">11</text>
<text x="572.7" y="6.6">12</text>
<text x="11.7" y="31.6">A</text>
<text x="588.2" y="31.6">A</text>
<text x="11.7" y="86.6">B</text>
<text x="588.2" y="86.6">B</text>
<text x="11.7" y="136.6">C</text>
<text x="588.2" y="136.6">C</text>
<text x="11.7" y="186.6">D</text>
<text x="588.2" y="186.6">D</text>
<text x="11.7" y="236.6">E</text>
<text x="588.2" y="236.6">E</text>
<text x="11.8" y="286.6">F</text>
<text x="588.3" y="286.6">F</text>
<text x="4.3" y="310.5">零 件 代 号</text>
<text x="2.7" y="323.5">借(通)用件登记</text>
<text x="9.8" y="336.7">描图</text>
<text x="588.2" y="336.7">G</text>
<text x="9.7" y="349.8">描校</text>
<text x="5.3" y="362.5">旧底图总号</text>
<text x="28" y="364.1">技术要求</text>
<text x="482" y="362.1">图号 QR-A-001</text>
<text x="28" y="368.6">1. 装配包络约 142×147×102.11（含腿的圆弧足端），不含紧固件与线缆。</text>
<text x="482" y="366.6">名称 无传感器四足机器人 PLA 机械原型</text>
<text x="482" y="371.1">材料 PLA</text>
<text x="501.4" y="371.1">数量 1</text>
<text x="6.8" y="375.7">底图总号</text>
<text x="28" y="373.1">2. 髋轴 ±43 / ±54，大腿轴距 40，小腿轴距 45；四条腿在平行平面内运动，无侧摆关节。</text>
<text x="28" y="377.6">3. 膝舵机输出轴较髋轴外偏 15；右腿按镜像装配，小腿与压板绕长向翻面使槽口朝向转头。</text>
<text x="28" y="382.1">4. 每腿：髋/膝舵机各 1、原装转头 2、大腿 1、小腿 1、转头压板 2；整机 8 舵机 8 转头。</text>
<text x="405.9" y="380.4">标记</text>
<text x="415.8" y="380.4">处数</text>
<text x="428.8" y="380.4">分区</text>
<text x="440.4" y="380.4">更改文件号</text>
<text x="459.1" y="380.4">签名</text>
<text x="472" y="380.4">年月日</text>
<text x="488.7" y="379.1">阶 段 标 记</text>
<text x="513.3" y="379.1">重量</text>
<text x="525" y="379.1">比例</text>
<text x="9.4" y="388.5">签字</text>
<text x="28" y="386.6">5. 紧固件：压板 2 套/处共 16 套，舵机安装耳 2 套/处共 16 套；试装起点 M2×10 与 M2×8。</text>
<text x="407.5" y="386.8">设计</text>
<text x="445.9" y="386.8">标准化</text>
<text x="28" y="391.1">6. 本图为静态装配检查模型，未经实物试装、承重、连续运动与行走验证。</text>
<text x="28" y="395.6">7. 零件明细见 solidworks/README.md；模型参数见 docs/reports/parameters.json。</text>
<text x="407.5" y="393.7">校核第 3 组</text>
<text x="446.8" y="393.7">工艺</text>
<text x="464" y="392.6">2026-10-15</text>
<text x="588.2" y="391.6">H</text>
<text x="9.5" y="401.5">日期</text>
<text x="28" y="400.1">8. 未注尺寸以三维模型为准；本件来自 STEP 导入实体，模型参数见 docs/reports/parameters.json。</text>
<text x="403.7" y="400.7">主管设计</text>
<text x="446.8" y="400.7">审核</text>
<text x="446.8" y="407.7">批准</text>
<text x="487" y="407.6">共 张 第 张</text>
<text x="512.6" y="407.6">版本</text>
<text x="26.5" y="416.6">1</text>
<text x="78.7" y="416.6">2</text>
<text x="128.7" y="416.6">3</text>
<text x="178.7" y="416.6">4</text>
<text x="228.7" y="416.6">5</text>
<text x="278.7" y="416.6">6</text>
<text x="328.7" y="416.6">7</text>
<text x="378.7" y="416.6">8</text>
<text x="428.7" y="416.6">9</text>
<text x="478" y="416.6">10</text>
<text x="528" y="416.6">11</text>
<text x="572.7" y="416.6">12</text>
</g>
<g font-size="4.4" fill="#0a0605">
<text x="525.6" y="388.4">1:2</text>
<text x="536.1" y="407.6">替代</text>
</g>
<text font-size="3.1" x="508.5" y="389.1">147g</text>
</svg>
